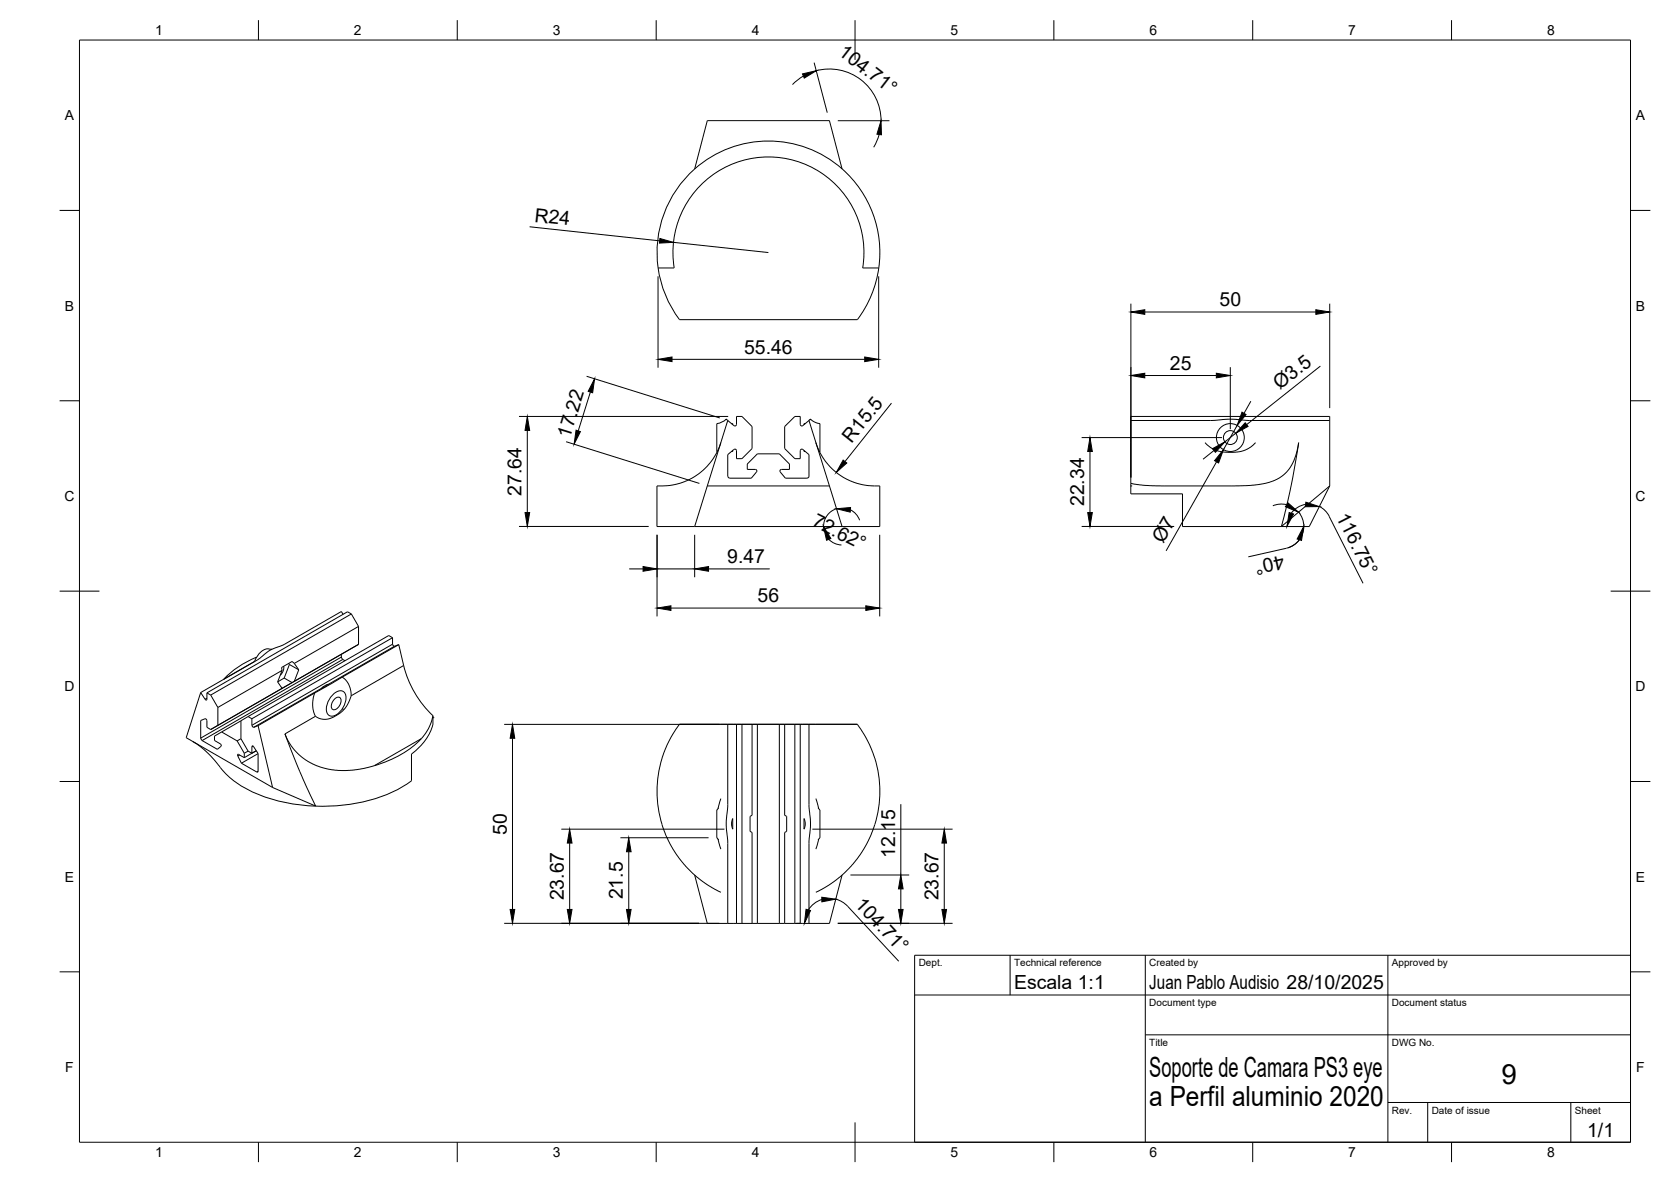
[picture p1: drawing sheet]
<svg xmlns="http://www.w3.org/2000/svg" width="420mm" height="297mm" viewBox="0 0 420 297" stroke-linecap="round" stroke-linejoin="round" font-family="sans-serif">
<!-- layer: Visible -->
<g fill="none" stroke="#000" stroke-width=".25">
<path d="M174.7 42.5l3.1-12.2h30.8l3.1 12.2M165.5 67.3h4M165.5 67.3a28 28 0 0 1 27.7-31.9 28 28 0 0 1 27.8 31.9M165.5 67.3a28 28 0 0 0 5.4 13h44.7M169.5 67.3a24 24 0 0 1 23.7-27.9 24 24 0 0 1 23.7 27.9M216.9 67.3h4M221 67.3a28 28 0 0 1-5.4 13M180.2 106.5v7M180.3 113.4v.3M181.3 111.2l-1.1 2.6-1.3 2.1-1.8 2-2.2 1.7-2.2 1.2-2.3 .8-2.5 .5h-2.7v10.2h9.5M183 105.7l-.4-.4-1.3 .9-1.1 .3M183 105.7l-8.3 26.6"/>
<path d="M183 105.7l1.5 1.3M183 119.7l.1 .2 .4 .2M183.9 106.5h.3v.2M184.2 113.2v.3h-.3M184.5 107h.3l.4-.2v-2.1h1.4l2.5 2.5v5.5l-2.5 2.6h-1.4v-2l-.2-.4-.5 .1-1.5 1.2v5.5M201.9 107h-.4l-.3-.3v-2h-1.3l-2.6 2.5v5.5l2.6 2.6h1.3v-2l.3-.4 .4 .1 1.5 1.2v5.5M202.2 113.2v.3h.3M202.5 106.5h-.3v.2M203.4 105.7l.4-.4 1.3 .9 1.1 .3-.1 7.2M203.4 119.7l-.2 .4h-.3M203.4 105.7l8.3 26.6M203.4 105.7l-1.5 1.3"/>
<path d="M205.1 111.2l1.1 2.6 1.3 2.1 1.8 2 2.2 1.7 2.2 1.2 2.3 .8 2.5 .5h2.7v10.2h-9.5M284.3 105.7h20.5l4.3-.4 4.7 .4h20.5M303 111.2l1.3 1.2 1.2 .7 1.7 .4 1.7 .2 2.1-.1 1.8-.4 1.7-.9 1.2-1.1M174.7 132.3h37M177.8 122.1h30.8M183.5 120.2h5.4l1.3-1.6 .1-.4-.4-.2h-2v-1.4l2.5-2.5h5.6l2.5 2.5v1.4h-2l-.4 .2 .1 .4 1.3 1.6h5.4M284.3 121.5l3.2 .4 4.5 .2h19.6l3.5-.2 3-.4 2-.6 1.4-.7 .9-.6 1.4-1.3 1.5-2.4 .7-1.9 .5-2.8a177.9 177.9 0 0 1-4.3 21.1M284.3 121.5v-16.8h50v17.4M284.3 122.1h.1M284.3 121.5v2.6h13v8.2h24.9M334.3 122.1l-5.1 10.2h-7M334.3 122.1l-12.1 10.2"/>
<path d="M86.3 154.4l-.5-.7-14.6 8.4-3.4 1.3-3 2.4-14.3 8.2M88.3 154.3l-.9-.6-35.4 20.4M88.3 154.3l1.8 3.1M88.3 154.3l-35.3 20.4M90.1 157.4v4.5l-37.1 21.4M90.1 157.4l-16.1 9.3M50.5 174l-3.7 11.4 21.7 12.5M50.5 174l1.1 1.7M51.6 175.7l.3 .2 .1-.2M52 174.1v1.7M52 174.1l1 .6M53 174.7l1.8 3.1"/>
<path d="M54.8 177.8v4.5l-1.8 1M56.3 170.7h.1M64.5 165.1a23.4 23.4 0 0 0-8.2 5.5M67.6 163.1l.8 .1M67.7 163.1a4 4 0 0 0-3.7 3.2M69.8 171.4l1.1 1.6M70.9 168.5l-1.1 2.9M70.9 168.5l-16.1 9.3M71.3 167.4a2.48 2.48 0 0 1-.8 2.3M71.5 170.4l1.9 1.1-2.6 1.6M71.5 170.4l-1.7 1M72.6 166.7l.2 .3"/>
<path d="M72.8 167l2.3 1.3M72.8 167l-1.3 3.4M74 166.7l-.6-.5-2.6 1.6 .1 .7M74 166.7l1.1 1.6M75.1 168.3l-1.1 2.9M80.8 173l1.1-.8 .8-.2zM83.4 174.8a2.28 2.28 0 0 1 3.1-.9 3.4 3.4 0 0 1-.4 4.2 3.1 3.1 0 0 1-3.1 1.8 2.29 2.29 0 0 1-.7-3.1zM84.1 175.7a.9 .9 0 0 1 1.6 0 2.27 2.27 0 0 1-1.9 2.7 1.51 1.51 0 0 1 0-2.3zM85.8 164.4v.7M85.9 165.1a1.18 1.18 0 0 0 .8 1M88.3 174.8l-.6 1.6-.9 1.5-1.2 1.2-1.1 .8-1.6 .7-1 .2-1.4-.2-1.2-.6M98.7 160.3l-1-.6-35.3 20.4"/>
<path d="M98.7 160.3v1.6M98.7 160.3l-35.4 20.3M98.7 161.9l.2 .4 .3 .1M100.3 162l-35.4 20.4M100.3 162l1.2 5.2M100.3 162l-1.1 .4M101.5 167.2a25.8 25.8 0 0 0 7.4 12.7M108.9 179.9l-.7 2.1-.9 1.8a18 18 0 0 1-8.5 6.8l-4.7 1.8M108.9 179.9v2.1M48.5 186.4l2.7 1.9 2.8 2.8a25.2 25.2 0 0 0 12.6 9.2l3.4 1 3.6 .7 5.8 .6M50.5 185.5l.3 .6M50.8 186.1l3.9 2.2 .9-.7"/>
<path d="M52 181.1l-.1-.3-.3-.2-1.1 .5v4.4M52 181.2v1.6l1 .5M55.7 183.9l3.9 2.3M59.6 186.2l1.8 3.1M59.8 190l.9 1.8M59.8 190l.1-.5 1.5 .9M60.6 181.2l-6.7 3.8v1.1l1.5 .8 .2 .3v.3M60.6 185.6l1.8 3.2M60.6 185.6l-1 .6M61.4 189.3v1.1M62.4 180.1l-1.8 1v4.5M62.4 188.8l.9 .5"/>
<path d="M62.4 180.1l.9 .5M62.4 188.8l-1 .5M63.3 180.6v1.7M63.3 187.7v1.6M63.3 189.3l1.1-.6-3 1.7M63.4 182.2l.1 .4 .3 .2M63.4 187.6l.1-.1 .3 .2M63.8 187.7l1.1 1.7v4.6h-.4l-3.8-2.2M64.9 182.4l3.6 15.5M64.9 182.4l-1.1 .4M64.9 189.4l-4.2 2.4M68.5 197.9l10.9 4.7"/>
<path d="M94.1 192.4l-3.6 .9-3.5 .3-3.6-.2-2.9-.7-3-1.3-2.6-2-2.2-2.7-1.1-2.3a178.1 178.1 0 0 0 7.8 18.2M108.9 180.4h.1M108.9 182a13.7 13.7 0 0 1-5.4 7.5v6.7a37.6 37.6 0 0 1-22.4 6.4h-1.7M166.5 190.5a28 28 0 0 0 0 16.7M170.8 182l-2.6 4.3-1.7 4.3M170.8 182h10.5M170.8 182h44.8M170.9 182h.1M183 182v20.7l-.4 3.7 .4 4.9v20.8M184.5 182h.7v50.1M186.6 182v50.1M189.1 182v22.9l-.5 .3v3.7l.5 .3v22.9"/>
<path d="M190.4 182v50.1M196 182v50.1M197.3 182v22.9l.5 .3v3.7l-.5 .3v22.9M199.9 182v50.1M201.9 182h-.7v50.1M203.4 182v20.7l.4 3.8-.4 4.9v20.7M205.1 182h10.5M215.6 182l2.6 4.3 1.7 4.3M215.6 182h.1M220 190.5a28 28 0 0 1 0 16.7M166.5 207.2l1 2.9 1.4 2.7 1.7 2.7 1.8 2.2 1.8 1.8 2.5 2 4.6 2.7M174.7 219.9l3.1 12.2h7.4"/>
<path d="M180.6 210.9l.7 2.5M180.7 203l-.5 .5v7.1l.5 .5M181.3 200.7l-.7 2.5M184.2 205.7v2.7l-.3-1.4zM202.2 205.7l.3 1.3-.3 1.4zM205.1 200.7l.7 2.5M205.7 203l.5 .5v7.1l-.5 .5M205.8 210.9l-.7 2.5M211.7 219.9l-3.1 12.2h-7.4M219.9 207.2l-1 2.9-1.4 2.7-1.7 2.7-1.8 2.2-1.8 1.8-2.5 2-4.6 2.7M185.2 232.1h16"/>
<circle cx="309.4" cy="110" r="3.5"/>
<circle cx="309.4" cy="110" r="1.75"/>
</g>
<!-- layer: Visible Narrow -->
<g fill="none" stroke="#000" stroke-width=".25">
<path d="M52 175.5l-.4 .2M64 166.2l-7.7 4.5M79.1 174.2l-.4 1.5-.1 1.5 .3 1.9 .4 .9-7.7 4.4M80.8 173l-17 9.8M85.8 165.1l-35.3 20.4M86.2 178l.1 .5M86.2 165.7l-35.4 20.4M98.7 161.9l-35.4 20.4M99.2 162.4l-16.7 9.6M101.5 167.2l-13.2 7.6-.4-2.3a4.5 4.5 0 0 0-1.9-2.3M60.3 189.7l-.5 .3M63.6 187.5l-.3 .2"/>
<path d="M64.9 193.8l-.4 .2M105.9 185.6l-11.8 6.8"/>
</g>
<!-- layer: BORDER -->
<g fill="none" stroke="#000" stroke-width=".25">
<path d="M20 10.1h390v276.9h-390zM65 5.1v5M115 5.1v5M165 5.1v5M215 5.1v10M265 5.1v5M315 5.1v5M365 5.1v5M15 52.9h5M410 52.9h5M15 100.7h5M410 100.7h5"/>
<path d="M15 148.6h10M405 148.6h10M15 196.4h5M410 196.4h5M15 244.2h5M410 244.2h5M65 287v5M115 287v5M165 287v5M215 282.1v9.9M265 287v5M315 287v5"/>
<path d="M365 287v5"/>
</g>
<!-- layer: TITLEBLOCK -->
<path d="M230 240.1h180v46.9h-180zM230 250h180M254 240.1v9.9M288 240.1v46.9M349 240.1v46.9M288 260.1h122M349 277.1h61M359 277.1v9.9M395 277.1v9.9" fill="none" stroke="#000" stroke-width=".25"/>
<!-- layer: FD_Dimensions -->
<g fill="none" stroke="#000" stroke-width=".25">
<path d="M202 19.1l-2.7 2.2M204.7 15.7l3.3 12.6M205.2 17.8a13 13 0 0 1 16.3 12.5M210.7 30.3h12.9M221.1 33.8l-1.4 3.2M133.2 57l32.7 3.5M165.5 69.4v23M169.3 60.9l23.9 2.6M220.9 69.4v23M284.4 76.3v43.7M287.8 78.4h43.1M334.3 76.3v26.3"/>
<path d="M147.5 94.6l33.5 10.4M148.4 98.5l-3 9.8M169 90.3h48.4M287.8 94.4h18M309.4 92.3v15.6M332 92l-18.5 14.7M130.5 104.7h52.6M132.6 108.2v20.6M142.3 111l33.6 10.5M224.2 101.3l-11.8 14.7M272 110h35.3M274.1 113.5v15.3"/>
<path d="M305.2 113.2l-2.7 2.2M305.9 116l-12.7 22.4M310.7 108.9l-2.7 2.1M311.1 106.9l-3.5 6.1M314.5 100.8l-1.7 3.1M130.5 132.3h32.6M165.2 134.4v20.5M174.7 134.4v10.7M208.4 135.5l1.4 1.1 1.8 .4M210.3 127.8a4.7 4.7 0 0 0-3.2 4.5M213.8 128.1l1.4 1.1 .9 1.5M221.2 134.4v20.5"/>
<path d="M272 132.3h23.2M323.5 126.8l-1.7-.1-1.8 .4M326.5 128.7a5.6 5.6 0 0 1-3 9.1l-9.6 2.1M326.7 135.6l-1.2 1.3-1.6 .8M328.3 126.7l-1.8 .6-1 .7-.8 1M331.7 127.3l1.5 1 1 1.4 8.5 16.9M158.2 143h3.5M165.2 143h9.5M168.7 152.8h49M178.2 143h15.3M126.8 182h54.1M128.9 185.5v43"/>
<path d="M141.1 208.4h41.1M143.2 211.9v16.6M156 210.5h22.2M158.1 214v14.5M204.3 208.4h35.2M213.8 219.9h14.8M226.5 202.1v17.8M237.4 211.9v16.6M126.8 232h54.1M200.2 232h1.1M206.6 226l-2.1 1.3-1.3 1.4M210.1 226l1.7 .6 1.3 1.2 12.9 13.8"/>
<path d="M210.7 232h28.8M226.5 223.4v5.1"/>
</g>
<g fill="#000" stroke="#000" stroke-width=".25">
<path d="M201.8 18.6l3.5-.8-3.1 1.8zM221.5 30.3l.1 3.6-1.1-.2zM165.9 59.9l3.4 1-3.5 .2zM284.4 78.4l3.4-.6v1.2zM330.9 77.8l3.4 .6-3.4 .6zM149.5 95.2l-.5 3.5-1.1-.4zM165.5 90.3l3.5-.6v1.2zM217.4 89.7l3.5 .6-3.5 .6zM284.4 94.4l3.4-.6v1.2zM305.8 93.8l3.6 .6-3.6 .6zM132.6 104.7l.6 3.5h-1.2zM144.8 108.1l1.1 .4-1.5 3.1z"/>
<path d="M212 115.6l.9 .8-2.6 2.3zM274.1 110l.6 3.5h-1.2zM304.9 112.8l3.1-1.8-2.4 2.7zM307.6 113l-1.2 3.3-1-.5zM312.3 103.6l1 .6-2.2 2.7zM313.1 106.2l.7 1-3.1 1.7zM132 128.8h1.2l-.6 3.5zM207.1 132.3l1.8 3-1.1 .5zM210.3 127.9l3.6-.4-.1 1.2zM273.5 128.8h1.2l-.6 3.5zM323.8 126.4l2.7 2.3-3.3-1.4zM324.1 128.8l1.1 .4-1.6 3.1z"/>
<path d="M327.8 132.3l-.5 3.5-1.1-.3zM328.4 126.2l3.3 1.1h-3.5zM161.7 142.4l3.5 .6-3.5 .6zM165.2 152.8l3.5-.6v1.2zM174.7 143l3.5-.6v1.2zM217.7 152.2l3.5 .6-3.5 .6zM128.9 182l.5 3.5h-1.1zM143.2 208.4l.6 3.5h-1.2zM158.1 210.5l.6 3.5h-1.2zM237.4 208.4l.6 3.5h-1.2zM128.3 228.5h1.1l-.5 3.5zM142.6 228.5h1.2l-.6 3.5z"/>
<path d="M157.5 228.5h1.2l-.6 3.5zM202.7 228.5l1.1 .3-1.5 3.2zM206.6 225.5l3.5 .5-3.4 .6zM225.9 228.5h1.2l-.6 3.5zM226.5 219.9l.6 3.5h-1.2zM236.8 228.5h1.2l-.6 3.5z"/>
</g>
<g font-size="7">
<text x="289" y="270.6">Soporte de Camara PS3 eye</text>
<text x="377.5" y="272.3">9</text>
<text x="289" y="278.1">a Perfil aluminio 2020</text>
</g>
<g font-size="4.9">
<text x="210.6" y="13.7" transform="rotate(38 210.6 13.7)">104.71°</text>
<text x="134.3" y="55.7" transform="rotate(6 134.3 55.7)">R24</text>
<text x="306.6" y="76.9">50</text>
<text x="187.1" y="88.8">55.46</text>
<text x="294.2" y="92.9">25</text>
<text x="321.8" y="98.1" transform="rotate(-38 321.8 98.1)">Ø3.5</text>
<text x="143.3" y="110.2" transform="rotate(-73 143.3 110.2)">17.22</text>
<text x="214.1" y="111.6" transform="rotate(-51 214.1 111.6)">R15.5</text>
<text x="131.1" y="124.6" transform="rotate(-90 131.1 124.6)">27.64</text>
<text x="272.6" y="127.2" transform="rotate(-90 272.6 127.2)">22.34</text>
<text x="335.9" y="129.9" transform="rotate(63 335.9 129.9)">116.75°</text>
<text x="204" y="132" transform="rotate(26 204 132)">72.62°</text>
<text x="292.5" y="136.6" transform="rotate(-60 292.5 136.6)">Ø7</text>
<text x="182.9" y="141.5">9.47</text>
<text x="322.5" y="139.5" transform="rotate(167 322.5 139.5)">40°</text>
<text x="190.5" y="151.3">56</text>
<text x="127.4" y="209.7" transform="rotate(-90 127.4 209.7)">50</text>
<text x="225" y="215.5" transform="rotate(-90 225 215.5)">12.15</text>
<text x="141.8" y="226.3" transform="rotate(-90 141.8 226.3)">23.67</text>
<text x="156.6" y="226" transform="rotate(-90 156.6 226)">21.5</text>
<text x="214.8" y="227.4" transform="rotate(47 214.8 227.4)">104.71°</text>
<text x="236" y="226.3" transform="rotate(-90 236 226.3)">23.67</text>
<text x="255" y="248.5">Escala 1:1</text>
<text x="289" y="248.5">Juan Pablo Audisio 28/10/2025</text>
<text x="399.1" y="285.7">1/1</text>
</g>
<g font-size="3.5">
<text x="39" y="8.8">1</text>
<text x="89" y="8.8">2</text>
<text x="139" y="8.8">3</text>
<text x="189" y="8.8">4</text>
<text x="239" y="8.8">5</text>
<text x="289" y="8.8">6</text>
<text x="339" y="8.8">7</text>
<text x="389" y="8.8">8</text>
<text x="16.3" y="30.2">A</text>
<text x="411.3" y="30.2">A</text>
<text x="16.3" y="78">B</text>
<text x="411.3" y="78">B</text>
<text x="16.2" y="125.9">C</text>
<text x="411.2" y="125.9">C</text>
<text x="16.2" y="173.7">D</text>
<text x="411.2" y="173.7">D</text>
<text x="16.3" y="221.6">E</text>
<text x="411.3" y="221.6">E</text>
<text x="16.4" y="269.4">F</text>
<text x="411.4" y="269.4">F</text>
<text x="39" y="290.8">1</text>
<text x="89" y="290.8">2</text>
<text x="139" y="290.8">3</text>
<text x="189" y="290.8">4</text>
<text x="239" y="290.8">5</text>
<text x="289" y="290.8">6</text>
<text x="339" y="290.8">7</text>
<text x="389" y="290.8">8</text>
</g>
<g font-size="2.5">
<text x="231" y="242.9">Dept.</text>
<text x="255" y="242.9">Technical reference</text>
<text x="289" y="242.9">Created by</text>
<text x="350" y="242.9">Approved by</text>
<text x="289" y="252.8">Document type</text>
<text x="350" y="252.8">Document status</text>
<text x="289" y="262.9">Title</text>
<text x="350" y="262.9">DWG No.</text>
<text x="350" y="279.9">Rev.</text>
<text x="360" y="279.9">Date of issue</text>
<text x="396" y="279.9">Sheet</text>
</g>
</svg>
